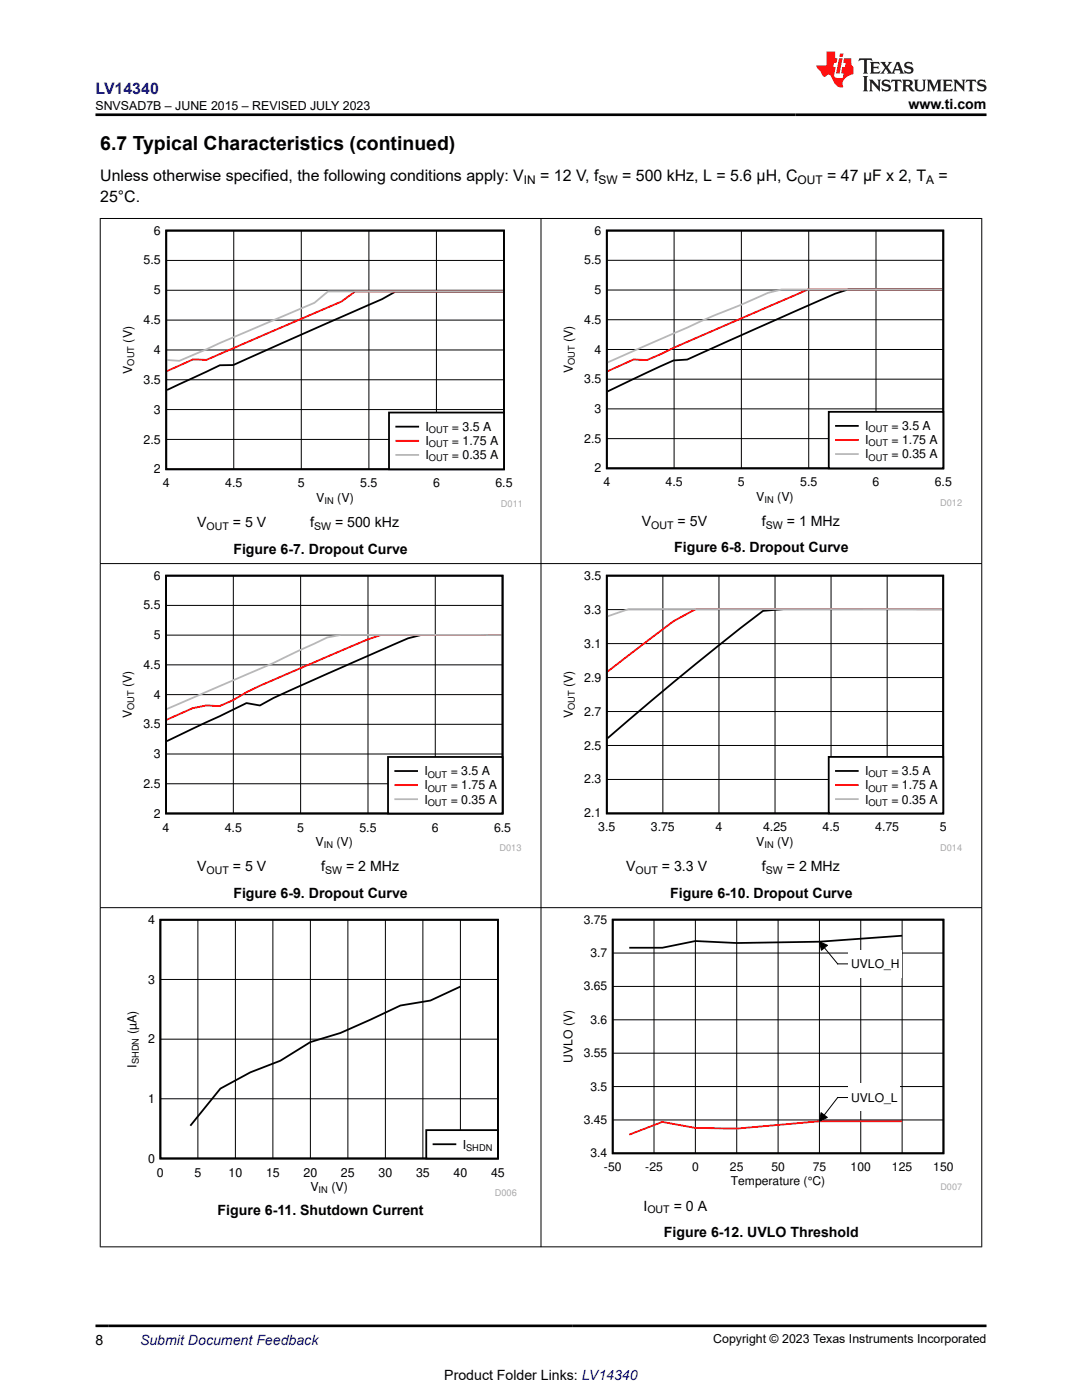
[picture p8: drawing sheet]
<svg xmlns="http://www.w3.org/2000/svg" width="216mm" height="279mm" viewBox="0 0 216 279" stroke-linecap="round" stroke-linejoin="round" font-family="sans-serif">
<path d="M33.2 46h67.4v47.7h-67.4zM100.4 58.2h-21.5l-2.7 1.5-29.7 13.2h-2.6l-10.6 4.9" fill="none" stroke="#000" stroke-width=".36"/>
<path d="M33.2 57.9h67.4M33.2 52h67.4M46.6 46v47.7M60.1 46v47.7M73.6 46v47.7M87.1 46v47.7M33.2 75.8h67.4M33.2 69.8h67.4M33.2 63.9h67.4M33.2 87.7h67.4M33.2 81.7h67.4" fill="none" stroke="#000" stroke-width=".2"/>
<path d="M100.4 58.2h-29.6l-2.7 2-26.9 11.6-2.7-.1-5.2 2.3" fill="none" stroke="#f00" stroke-width=".36"/>
<path d="M100.4 58.2h-35l-2.6 2.2-27 11.6-2.5-.2" fill="none" stroke="#b8b8b8" stroke-width=".36"/>
<path d="M77.6 82.3h23v11.4h-23z" fill-rule="evenodd" fill="#fff"/>
<path d="M77.6 82.3h23v11.4h-23zM79.1 85.1h4.3" fill="none" stroke="#000" stroke-width=".36"/>
<path d="M79.1 88h4.3" fill="none" stroke="#f00" stroke-width=".36"/>
<path d="M79.1 90.8h4.3" fill="none" stroke="#b8b8b8" stroke-width=".36"/>
<path d="M111.9 45h80.1v56h-80.1z" fill-rule="evenodd" fill="#fff"/>
<path d="M121.1 46h67.1v47.5h-67.1zM188 57.8l-18.6-.1-2.8 .9-29.5 13.2-2.7 .1-13.2 6.2" fill="none" stroke="#000" stroke-width=".36"/>
<path d="M121.1 57.9h67.1M121.1 51.9h67.1M134.5 46v47.5M147.9 46v47.5M161.4 46v47.5M174.8 46v47.5M121.1 75.7h67.1M121.1 69.7h67.1M121.1 63.8h67.1M121.1 87.5h67.1M121.1 81.6h67.1" fill="none" stroke="#000" stroke-width=".2"/>
<path d="M188 57.8h-26.7l-32.2 14.1-2.7-.1-5.2 2.3" fill="none" stroke="#f00" stroke-width=".36"/>
<path d="M188 57.8h-32.1l-2.7 .7-5.3 2.3-8.1 3.3-18.6 8.2" fill="none" stroke="#b8b8b8" stroke-width=".36"/>
<path d="M165.4 82.2h22.8v11.3h-22.8z" fill-rule="evenodd" fill="#fff"/>
<path d="M165.4 82.2h22.8v11.3h-22.8zM166.8 85h4.4" fill="none" stroke="#000" stroke-width=".36"/>
<path d="M166.8 87.8h4.4" fill="none" stroke="#f00" stroke-width=".36"/>
<path d="M166.8 90.6h4.4" fill="none" stroke="#b8b8b8" stroke-width=".36"/>
<path d="M24 113.9h80v56h-80z" fill-rule="evenodd" fill="#fff"/>
<path d="M33.1 114.9h67.2v47.4h-67.2zM100.1 126.7h-16l-2.7 .7-24.1 10.7-2.7 1.2-2.7 1.5-2.7-.5-15.9 7.6" fill="none" stroke="#000" stroke-width=".36"/>
<path d="M46.6 114.9v47.5M60 114.9v47.5M73.4 114.9v47.5M86.9 114.9v47.5M33.1 138.6h67.2M33.1 132.7h67.2M33.1 126.8h67.2M33.1 120.8h67.2M33.1 156.4h67.2M33.1 150.5h67.2M33.1 144.6h67.2" fill="none" stroke="#000" stroke-width=".2"/>
<path d="M100.1 126.7h-24.1l-2.7 .9-16 6.9a71.7 71.7 0 0 0-10.8 5.2l-2.7 1.2-2.7-.1-2.7 .5-5.1 2.3" fill="none" stroke="#f00" stroke-width=".36"/>
<path d="M100.1 126.7h-32.1l-2.7 .5-2.7 1.3a517.5 517.5 0 0 1-24.2 10.8l-5.1 2.2" fill="none" stroke="#b8b8b8" stroke-width=".36"/>
<path d="M77.4 151.1h22.9v11.2h-22.9z" fill-rule="evenodd" fill="#fff"/>
<path d="M77.4 151.1h22.9v11.2h-22.9zM78.9 153.9h4.3" fill="none" stroke="#000" stroke-width=".36"/>
<path d="M78.9 156.7h4.3" fill="none" stroke="#f00" stroke-width=".36"/>
<path d="M78.9 159.5h4.3" fill="none" stroke="#b8b8b8" stroke-width=".36"/>
<path d="M111.9 113.9h80.1v56h-80.1z" fill-rule="evenodd" fill="#fff"/>
<path d="M121.1 114.9h67.1v47.4h-67.1zM188 121.6l-31.2-.1-4.5 .4-13.5 10.6-17.6 14.8" fill="none" stroke="#000" stroke-width=".36"/>
<path d="M132.3 114.9v47.4M143.5 114.9v47.4M154.6 114.9v47.4M165.8 114.9v47.4M177 114.9v47.4M121.1 135.2h67.1M121.1 128.4h67.1M121.1 121.7h67.1M121.1 155.6h67.1M121.1 148.8h67.1M121.1 142h67.1" fill="none" stroke="#000" stroke-width=".2"/>
<path d="M188 121.6l-49.2-.1-4.4 2.5-13.2 10" fill="none" stroke="#f00" stroke-width=".36"/>
<path d="M188 121.6h-62.6l-4.2 1.4" fill="none" stroke="#b8b8b8" stroke-width=".36"/>
<path d="M165.4 151.1h22.8v11.2h-22.8z" fill-rule="evenodd" fill="#fff"/>
<path d="M165.4 151.1h22.8v11.2h-22.8zM166.8 153.9h4.4" fill="none" stroke="#000" stroke-width=".36"/>
<path d="M166.8 156.7h4.4" fill="none" stroke="#f00" stroke-width=".36"/>
<path d="M166.8 159.5h4.4" fill="none" stroke="#b8b8b8" stroke-width=".36"/>
<path d="M24.9 182.6h78.2v56.2h-78.2z" fill-rule="evenodd" fill="#fff"/>
<path d="M32 183.6h67.4v47.6h-67.4zM91.9 196.9l-6 2.8-6 1-12 5.5-6 1.8-6 3.7-5.9 2.3-6 3.3-6 7.4" fill="none" stroke="#000" stroke-width=".36"/>
<path d="M32 195.5h67.4M39.5 183.6v47.6M47 183.6v47.6M54.4 183.6v47.6M61.9 183.6v47.6M69.4 183.6v47.6M76.9 183.6v47.6M84.4 183.6v47.6M91.9 183.6v47.6M32 219.3h67.4M32 207.4h67.4" fill="none" stroke="#000" stroke-width=".2"/>
<path d="M85.1 225.5h14.3v5.7h-14.3z" fill-rule="evenodd" fill="#fff"/>
<path d="M85.1 225.5h14.3v5.7h-14.3zM86.5 228.4h4.4" fill="none" stroke="#000" stroke-width=".36"/>
<path d="M111.9 182.6h80.1v55h-80.1z" fill-rule="evenodd" fill="#fff"/>
<path d="M122.3 183.5h66v46.7h-66zM180 186.7l-16.5 1.2-16.5 .3-8.2-.4-6.6 1.3h-6.6" fill="none" stroke="#000" stroke-width=".35"/>
<g fill="none" stroke="#000" stroke-width=".2">
<path d="M122.3 196.9h66M122.3 190.2h66M130.5 183.5v46.7M138.8 183.5v46.7M147 183.5v46.7M155.3 183.5v46.7M163.5 183.5v46.7M163.5 187.9l1.6 .8-1.2 1zM164.5 189.1l2.6 3.3h2.2M171.8 183.5v46.7M180 183.5v46.7M122.3 216.8h66"/>
<path d="M122.3 210.2h66M122.3 203.5h66M122.3 223.5h66"/>
</g>
<path d="M180 223.8h-16.5l-16.5 1.4-8.2-.1-6.6-1.2-6.6 2.5" fill="none" stroke="#f00" stroke-width=".35"/>
<path d="M163.5 187.9l1.6 .8-1.2 1z" fill="#000"/>
<path d="M169.3 189.6h10.7v5.5h-10.7z" fill-rule="evenodd" fill="#fff"/>
<path d="M163.8 222.1l1.3 .9-1.6 .8z" fill="#000"/>
<path d="M169.3 219h-2.2l-2.6 3.5M163.8 222.1l1.3 .9-1.6 .8z" fill="none" stroke="#000" stroke-width=".2"/>
<path d="M169.3 216.3h10.3v5.5h-10.3z" fill-rule="evenodd" fill="#fff"/>
<path d="M19.9 43.6h176.1M20 43.5v205.4M107.9 43.5v205.4M195.9 43.5v205.4M19.9 112.5h176.1M19.9 181.1h176.1M19.9 248.8h176.1" fill="none" stroke="#000" stroke-width=".2"/>
<path d="M171.5 11.6l-.2 .6 .5-.2h.6v.1v2.2l-.2 .4h1l-.2-.4v-2.2v-.1h.5l.5 .2-.1-.6zM173.6 12.4l.2 .3v1.6l-.2 .4h1.9l.1-.6a1.08 1.08 0 0 1-1.3 .2v-.7h.6l.4 .2v-.7l-.4 .2h-.6v-.5l.2-.2a1 1 0 0 1 1 .3l-.1-.5zM175.7 12.4l.9 1.1-1 1.2h.9l-.2-.2 .5-.8 .4 .8-.2 .2h1.6l-.2-.2 .2-.5h.9l.1 .5-.1 .2h.9l-.2-.4-.8-1.9h-.5l-.9 2.1-.9-1.1 .9-1h-.8l.2 .2-.4 .6-.4-.6 .2-.2zM179 12.8l.4 1h-.7zM180.7 12.5a.65 .65 0 0 0-.2 .7 .65 .65 0 0 0 .6 .5l.6 .1 .1 .3a.79 .79 0 0 1-.7 .4 .79 .79 0 0 1-.7-.5l.1 .7 .2-.1a.93 .93 0 0 0 1.1 0 .93 .93 0 0 0 .4-.9 1.46 1.46 0 0 0-1.2-.6l-.1-.3a1.09 1.09 0 0 1 1.2 .2l-.2-.6-.1 .1-.5-.2zM172.2 15.2l.2 .4v2.2l-.2 .4h1l-.2-.4v-2.2l.2-.4zM173.4 15.9l.2 .4v1.5l-.2 .4h.8l-.3-.4 .1-1.3 1.6 1.8v-2l.2-.4h-.7l.1 .2 .1 1.1-1.2-1.3zM176.2 16a.65 .65 0 0 0-.2 .8 .65 .65 0 0 0 .6 .4l.6 .2 .1 .2a.79 .79 0 0 1-.7 .4 .79 .79 0 0 1-.7-.5l.1 .7 .2-.1a.93 .93 0 0 0 1.1 .1 .93 .93 0 0 0 .4-1 1.46 1.46 0 0 0-1.2-.5l-.1-.4a1.09 1.09 0 0 1 1.2 .2l-.1-.6-.2 .1-.5-.1zM177.9 15.9l-.1 .6a.63 .63 0 0 1 .8-.3v1.6l-.3 .4h1l-.2-.4v-1.6a.66 .66 0 0 1 .8 .3l-.1-.6zM180 15.9l.2 .4v1.5l-.2 .4h1l-.2-.2-.1-.7h.5l.1 .2a.79 .79 0 0 0 1.2 .6l-1-.9a.61 .61 0 0 0 .6-.6 .61 .61 0 0 0-.5-.7zM180.8 16.2h.1a.47 .47 0 0 1 .5 .1 .47 .47 0 0 1 .1 .5l-.1 .1-.7 .1zM182.3 15.9l.2 .2a2.27 2.27 0 0 0 .4 2 1.04 1.04 0 0 0 1.7-.7v-1.3l.2-.2h-.8l.2 .4v1.1a.6 .6 0 0 1-.6 .6 .6 .6 0 0 1-.6-.6v-1.1l.3-.4zM184.9 15.9l.2 .4v1.5l-.2 .4h.8l-.3-.4v-1.4l.9 1.9 .9-1.9v1.4l-.3 .4h1l-.2-.4v-1.5l.2-.4h-.8l-.7 1.5-.6-1.5zM188.1 15.9l.2 .4v1.5l-.2 .4h1.9l.1-.6a1.09 1.09 0 0 1-1.3 .2v-.7h.6l.4 .2v-.6l-.4 .2h-.6v-.6l.2-.1a1.01 1.01 0 0 1 1 .3l-.1-.6zM190.2 15.9l.3 .4v1.5l-.3 .4h.8l-.2-.4v-1.3l1.6 1.8v-2l.2-.4h-.7l.2 .2v1.1l-1.2-1.3zM192.8 15.9l-.1 .6a.63 .63 0 0 1 .8-.3v1.6l-.3 .4h1l-.2-.4v-1.6a.66 .66 0 0 1 .8 .3l-.1-.6zM195.2 16a.65 .65 0 0 0-.2 .8 .65 .65 0 0 0 .6 .4l.6 .2 .2 .2a.79 .79 0 0 1-.7 .4 .79 .79 0 0 1-.7-.5l.1 .7 .2-.1a.93 .93 0 0 0 1 .1 .93 .93 0 0 0 .5-1 1.46 1.46 0 0 0-1.3-.5v-.4a1.09 1.09 0 0 1 1.2 .2l-.2-.6-.2 .1-.5-.1z" fill="#231f20"/>
<path d="M164.9 10.3v2.7h-2l.1 .4 .8 1a.95 .95 0 0 0 1 .9 .59 .59 0 0 1 .5-.4 .59 .59 0 0 1 .5 .3l.4 .8a1.59 1.59 0 0 0 2.1 1.4 1.61 1.61 0 0 1 1-2.3l1-.3-.1-1.5a1.59 1.59 0 0 1-.3-1.7h-1.5l-.2 .9h.6l-.2 .9h-.5l-.2 .9v.3l.4 .1-.1 .9h-.7a.73 .73 0 0 1-1-.7l.3-1.5h-.5l.1-.9h.5l.2-.9h-.5v-1.3zM167.4 11.6l-.6 3.1h.7l.6-3.1zM167.6 10.7l-.1 .6h.7l.1-.6z" fill="#ed1c24"/>
<path d="M19 22.9h177.8M19 264.6h177.8" fill="none" stroke="#000" stroke-width=".53"/>
<text font-size="3.9" x="20" y="29.9">6.7 Typical Characteristics (continued)</text>
<text font-size="3.2" fill="#00f" x="19" y="18.7">LV14340</text>
<g font-size="3.2">
<text x="20" y="40.3">25°C.</text>
<text x="20" y="36.1">Unless otherwise specified, the following conditions apply: V</text>
<text x="107.8" y="36.1">= 12 V, f</text>
<text x="124.1" y="36.1">= 500 kHz, L = 5.6 µH, C</text>
<text x="165.1" y="36.1">= 47 µF x 2, T</text>
<text x="187.3" y="36.1">=</text>
</g>
<g font-size="2.8">
<text x="181.3" y="21.8">www.ti.com</text>
<text x="39.3" y="105.3">V</text>
<text x="46.5" y="105.3">= 5 V</text>
<text x="61.9" y="105.3">f</text>
<text x="66.9" y="105.3">= 500 kHz</text>
<text x="128.1" y="105">V</text>
<text x="135.2" y="105">= 5V</text>
<text x="152" y="105">f</text>
<text x="157" y="105">= 1 MHz</text>
<text x="46.6" y="110.5">Figure 6-7. Dropout Curve</text>
<text x="134.5" y="110.3">Figure 6-8. Dropout Curve</text>
<text x="39.3" y="173.9">V</text>
<text x="46.5" y="173.9">= 5 V</text>
<text x="64.1" y="173.9">f</text>
<text x="69.1" y="173.9">= 2 MHz</text>
<text x="124.9" y="173.9">V</text>
<text x="132.1" y="173.9">= 3.3 V</text>
<text x="152" y="173.9">f</text>
<text x="157" y="173.9">= 2 MHz</text>
<text x="46.6" y="179.1">Figure 6-9. Dropout Curve</text>
<text x="133.7" y="179.1">Figure 6-10. Dropout Curve</text>
<text x="43.4" y="242.4">Figure 6-11. Shutdown Current</text>
<text x="128.4" y="241.6">I</text>
<text x="134.4" y="241.6">= 0 A</text>
<text x="132.5" y="246.8">Figure 6-12. UVLO Threshold</text>
<text x="19" y="268.4">8</text>
<text x="88.7" y="275.3">Product Folder Links: LV14340</text>
</g>
<text font-size="2.8" fill="#00f" x="27.9" y="268.4">Submit Document Feedback</text>
<g font-size="2.5">
<text x="19.1" y="21.9">SNVSAD7B – JUNE 2015 – REVISED JULY 2023</text>
<text x="30.7" y="46.8">6</text>
<text x="118.6" y="46.8">6</text>
<text x="28.6" y="52.8">5.5</text>
<text x="116.6" y="52.8">5.5</text>
<text x="30.7" y="58.7">5</text>
<text x="118.6" y="58.7">5</text>
<text x="28.6" y="64.7">4.5</text>
<text x="116.6" y="64.6">4.5</text>
<text x="26.3" y="68.4" transform="rotate(-90 26.3 68.4)">(V)</text>
<text x="30.7" y="70.7">4</text>
<text x="114.3" y="68.3" transform="rotate(-90 114.3 68.3)">(V)</text>
<text x="118.6" y="70.6">4</text>
<text x="26.3" y="74.6" transform="rotate(-90 26.3 74.6)">V</text>
<text x="28.6" y="76.6">3.5</text>
<text x="114.3" y="74.5" transform="rotate(-90 114.3 74.5)">V</text>
<text x="116.6" y="76.5">3.5</text>
<text x="30.7" y="82.6">3</text>
<text x="118.6" y="82.4">3</text>
<text x="28.6" y="88.5">2.5</text>
<text x="84.9" y="86">I</text>
<text x="84.9" y="88.8">I</text>
<text x="90.2" y="86">= 3.5 A</text>
<text x="90.2" y="88.8">= 1.75 A</text>
<text x="116.6" y="88.3">2.5</text>
<text x="172.6" y="85.9">I</text>
<text x="172.6" y="88.7">I</text>
<text x="177.9" y="85.9">= 3.5 A</text>
<text x="177.9" y="88.7">= 1.75 A</text>
<text x="30.7" y="94.5">2</text>
<text x="84.9" y="91.7">I</text>
<text x="90.2" y="91.7">= 0.35 A</text>
<text x="118.6" y="94.3">2</text>
<text x="172.6" y="91.5">I</text>
<text x="177.9" y="91.5">= 0.35 A</text>
<text x="32.5" y="97.3">4</text>
<text x="44.9" y="97.3">4.5</text>
<text x="59.4" y="97.3">5</text>
<text x="63.1" y="100.1">V</text>
<text x="67.3" y="100.1">(V)</text>
<text x="71.9" y="97.3">5.5</text>
<text x="86.4" y="97.3">6</text>
<text x="98.8" y="97.3">6.5</text>
<text x="120.4" y="97.1">4</text>
<text x="132.8" y="97.1">4.5</text>
<text x="147.3" y="97.1">5</text>
<text x="150.9" y="99.9">V</text>
<text x="155.1" y="99.9">(V)</text>
<text x="159.7" y="97.1">5.5</text>
<text x="174.1" y="97.1">6</text>
<text x="186.5" y="97.1">6.5</text>
<text x="30.7" y="115.7">6</text>
<text x="116.6" y="115.7">3.5</text>
<text x="28.6" y="121.6">5.5</text>
<text x="116.6" y="122.5">3.3</text>
<text x="30.7" y="127.6">5</text>
<text x="116.6" y="129.2">3.1</text>
<text x="26.3" y="137.1" transform="rotate(-90 26.3 137.1)">(V)</text>
<text x="28.6" y="133.5">4.5</text>
<text x="114.3" y="137.1" transform="rotate(-90 114.3 137.1)">(V)</text>
<text x="116.6" y="136">2.9</text>
<text x="26.3" y="143.4" transform="rotate(-90 26.3 143.4)">V</text>
<text x="30.7" y="139.4">4</text>
<text x="114.3" y="143.4" transform="rotate(-90 114.3 143.4)">V</text>
<text x="116.6" y="142.8">2.7</text>
<text x="28.6" y="145.4">3.5</text>
<text x="116.6" y="149.6">2.5</text>
<text x="30.7" y="151.3">3</text>
<text x="84.7" y="154.8">I</text>
<text x="89.9" y="154.8">= 3.5 A</text>
<text x="172.6" y="154.7">I</text>
<text x="177.9" y="154.7">= 3.5 A</text>
<text x="28.6" y="157.2">2.5</text>
<text x="84.7" y="157.6">I</text>
<text x="84.7" y="160.4">I</text>
<text x="89.9" y="157.6">= 1.75 A</text>
<text x="89.9" y="160.4">= 0.35 A</text>
<text x="116.6" y="156.4">2.3</text>
<text x="172.6" y="157.5">I</text>
<text x="172.6" y="160.4">I</text>
<text x="177.9" y="157.5">= 1.75 A</text>
<text x="177.9" y="160.4">= 0.35 A</text>
<text x="30.7" y="163.2">2</text>
<text x="32.5" y="166">4</text>
<text x="44.9" y="166">4.5</text>
<text x="59.3" y="166">5</text>
<text x="71.7" y="166">5.5</text>
<text x="86.2" y="166">6</text>
<text x="98.6" y="166">6.5</text>
<text x="116.6" y="163.1">2.1</text>
<text x="119.4" y="165.9">3.5</text>
<text x="129.9" y="165.9">3.75</text>
<text x="142.8" y="165.9">4</text>
<text x="152.3" y="165.9">4.25</text>
<text x="164.1" y="165.9">4.5</text>
<text x="174.6" y="165.9">4.75</text>
<text x="187.5" y="165.9">5</text>
<text x="63" y="168.8">V</text>
<text x="67.1" y="168.8">(V)</text>
<text x="150.9" y="168.8">V</text>
<text x="155.1" y="168.8">(V)</text>
<text x="29.5" y="184.4">4</text>
<text x="29.5" y="196.3">3</text>
<text x="27.2" y="206.4" transform="rotate(-90 27.2 206.4)">(µA)</text>
<text x="29.5" y="208.2">2</text>
<text x="27.2" y="213.1" transform="rotate(-90 27.2 213.1)">I</text>
<text x="29.5" y="220.1">1</text>
<text x="29.5" y="232">0</text>
<text x="92.3" y="229.2">I</text>
<text x="31.3" y="234.8">0</text>
<text x="38.8" y="234.8">5</text>
<text x="45.6" y="234.8">10</text>
<text x="53.1" y="234.8">15</text>
<text x="60.6" y="234.8">20</text>
<text x="61.9" y="237.7">V</text>
<text x="66.1" y="237.7">(V)</text>
<text x="68" y="234.8">25</text>
<text x="75.5" y="234.8">30</text>
<text x="83" y="234.8">35</text>
<text x="90.5" y="234.8">40</text>
<text x="98" y="234.8">45</text>
<text x="142.3" y="268.1">Copyright © 2023 Texas Instruments Incorporated</text>
</g>
<g font-size="2.4">
<text x="104.5" y="36.7">IN</text>
<text x="119.4" y="36.7">SW</text>
<text x="159.1" y="36.7">OUT</text>
<text x="184.8" y="36.7">A</text>
<text x="116.5" y="184.3">3.75</text>
<text x="117.8" y="191">3.7</text>
<text x="116.5" y="197.7">3.65</text>
<text x="169.8" y="193.2">UVLO_H</text>
<text x="117.8" y="204.3">3.6</text>
<text x="114.2" y="212.1" transform="rotate(-90 114.2 212.1)">UVLO (V)</text>
<text x="116.5" y="211">3.55</text>
<text x="117.8" y="217.6">3.5</text>
<text x="169.8" y="219.9">UVLO_L</text>
<text x="116.5" y="224.3">3.45</text>
<text x="117.8" y="231">3.4</text>
<text x="120.5" y="233.7">-50</text>
<text x="128.8" y="233.7">-25</text>
<text x="138.1" y="233.7">0</text>
<text x="145.7" y="233.7">25</text>
<text x="153.9" y="233.7">50</text>
<text x="162.2" y="233.7">75</text>
<text x="169.7" y="233.7">100</text>
<text x="178" y="233.7">125</text>
<text x="186.2" y="233.7">150</text>
<text x="145.8" y="236.5">Temperature (°C)</text>
</g>
<g font-size="2.1">
<text x="41.2" y="105.8">OUT</text>
<text x="62.7" y="105.8">SW</text>
<text x="130" y="105.6">OUT</text>
<text x="152.8" y="105.6">SW</text>
<text x="41.2" y="174.5">OUT</text>
<text x="64.9" y="174.5">SW</text>
<text x="126.8" y="174.5">OUT</text>
<text x="152.8" y="174.5">SW</text>
<text x="129.2" y="242.2">OUT</text>
</g>
<text font-size="1.9" x="26.8" y="73" transform="rotate(-90 26.8 73)">OUT</text>
<g font-size="1.8">
<text x="114.7" y="72.8" transform="rotate(-90 114.7 72.8)">OUT</text>
<text x="85.6" y="86.5">OUT</text>
<text x="85.6" y="89.3">OUT</text>
<text x="173.3" y="86.3">OUT</text>
<text x="173.3" y="89.1">OUT</text>
<text x="85.6" y="92.1">OUT</text>
<text x="173.3" y="91.9">OUT</text>
<text x="64.8" y="100.5">IN</text>
<text x="152.6" y="100.3">IN</text>
<text x="26.8" y="141.7" transform="rotate(-90 26.8 141.7)">OUT</text>
<text x="114.7" y="141.7" transform="rotate(-90 114.7 141.7)">OUT</text>
<text x="85.4" y="155.2">OUT</text>
<text x="173.3" y="155.2">OUT</text>
<text x="85.4" y="158">OUT</text>
<text x="85.4" y="160.8">OUT</text>
<text x="173.3" y="158">OUT</text>
<text x="173.3" y="160.8">OUT</text>
<text x="64.6" y="169.2">IN</text>
<text x="152.6" y="169.2">IN</text>
<text x="27.7" y="212.4" transform="rotate(-90 27.7 212.4)">SHDN</text>
<text x="93" y="229.7">SHDN</text>
<text x="63.6" y="238.1">IN</text>
</g>
<g font-size="1.8" fill="#a8a8a8">
<text x="99.9" y="101.2">D011</text>
<text x="187.6" y="101">D012</text>
<text x="99.7" y="169.9">D013</text>
<text x="187.6" y="169.8">D014</text>
<text x="98.7" y="238.7">D006</text>
<text x="187.6" y="237.5">D007</text>
</g>
</svg>
